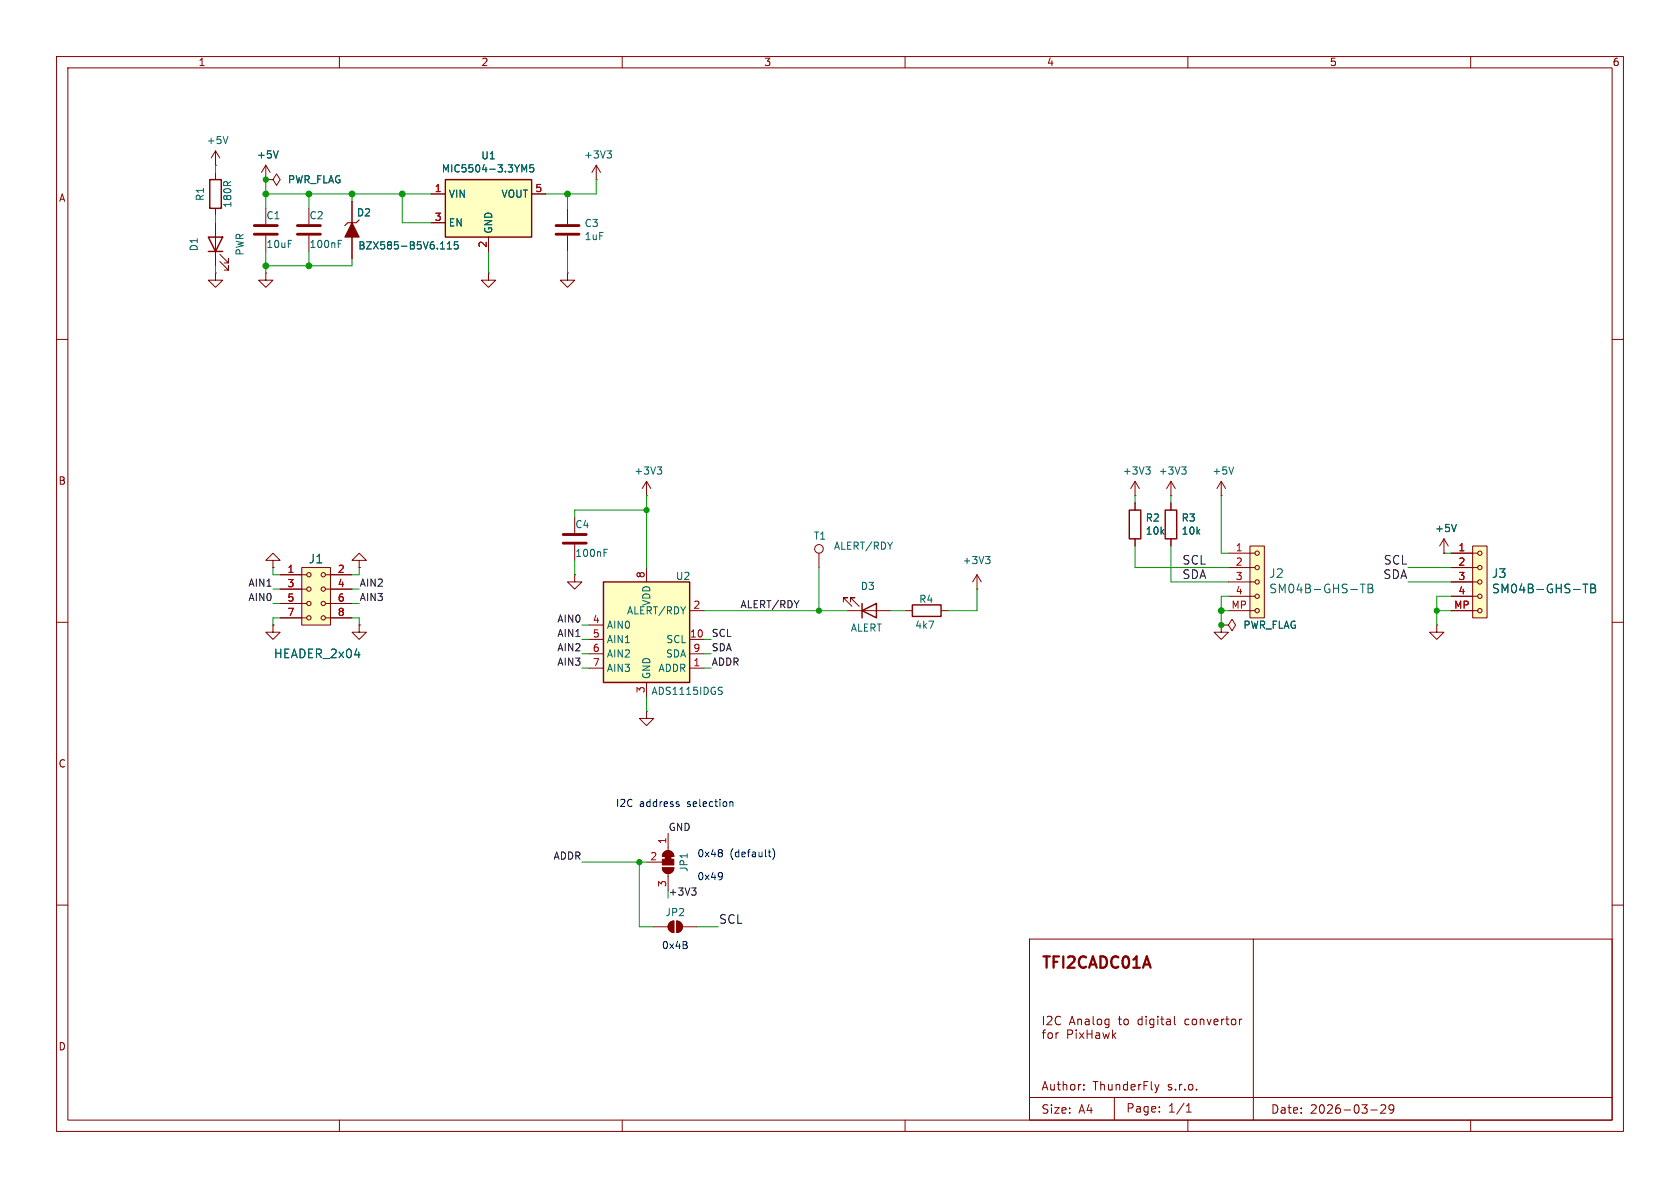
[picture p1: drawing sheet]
<svg xmlns="http://www.w3.org/2000/svg" width="297mm" height="210mm" viewBox="0 0 297 210" stroke-linecap="round" stroke-linejoin="round" font-family="sans-serif">
<g fill="none" stroke="#840000" stroke-width=".18">
<path d="M10 10h277v190h-277zM12 12h273v186h-273zM60 10v2M110 10v2M160 10v2M210 10v2M260 10v2M38.1 39.4v7.6M47 31.8h1.3l.6-1.1 .6 1.1-.6 1-.6-1M47 31.8h.1M47 36.8v2.8M54.6 36.8v2.8"/>
<path d="M105.4 31.8h.1M105.4 29.2l-.8 1.3M105.4 29.2l.8 1.3M105.4 29.2v2.6M38.1 48.3v1.2h1.3l-1.3 1.3-1.3-1.3h1.3M38.1 48.3h.1M38.9 46.2l1.5 1.6v-.8v.8h-.8M38.9 45l1.5 1.5v-.8v.8h-.8M47 48.3v1.2h1.3l-1.3 1.3-1.3-1.3h1.3M47 48.3h.1M47 41.7v2.8M54.6 41.7v2.8"/>
<path d="M86.4 48.3v1.2h1.2l-1.2 1.3-1.3-1.3h1.3M86.4 48.3h.1M100.3 48.3v1.2h1.3l-1.3 1.3-1.2-1.3h1.2M100.3 48.3h.1M10 60h2M285 60h2M48.3 99.1h1.2l-1.2-1.3-1.3 1.3h1.3v1.2M101.6 91.4v2.8M101.6 96.3v2.8M114.3 87.6h.1M114.3 85.1l-.8 1.3M114.3 85.1l.8 1.3"/>
<path d="M114.3 85.1v2.5M10 110h2M48.3 100.3h.1M285 110h2M10 160h2M182 166h103v32h-103zM184.5 179.7v1.5M185.1 179.8l.6-.1 .2 .1 .1 .3-1 1.1M187.5 179.8a.6 .6 0 0 0-.8 0 .6 .6 0 0 0-.2 .7M193.3 179.7v1.2M197.9 179.7v1.2M201.9 179.7v1.5"/>
<path d="M202.6 179.7v.1M204.7 179.7v.1M205.4 179.7v1.2M207.6 179.7v1.2l.2 .3M216.9 179.7v1.2l.4 .3M221.6 166v32M285 160h2M60 198v2M110 198v2M160 198v2M182 194h103M184.5 182.3v1.3"/>
<path d="M185.3 183.3l.2 .3 .4-.1 .1-.2M186.7 182.6v1M189 181.2l.5-1.5 .5 1.5M190.5 180.2v1M190.5 180.3l.3-.1h.3l.1 1M191.6 192.6v.1M191.6 191.8v.1M191.9 180.2h.6v1M194 180.4l.3-.2h.3l.2 .2M196 180.2h-.4l-.3 .2M196 180.2v1.2M196.1 182.6l-.3 1"/>
<path d="M196.7 182.1v1.5M196.8 183l.5 .6M197 194v4M197.3 182.6l-.6 .5M197.7 180.2h.6M198.7 180.9v-.5l.3-.2 .4 .1 .1 .6M201.9 180.2h-.4l-.3 .2M202.6 180.2v1M204 180.2h-.5l-.2 .2M204 180.2v1.2M204.2 191.7l.3 1M204.5 192.7l-.1 .4"/>
<path d="M204.7 180.2v1M204.9 191.7l-.4 1M205 196.5v.1M205 195.7v.1M205.2 180.2h.6M206.3 180.2h.5l.1 1M209.7 196.6h.9M209.7 195.5l.5-.4v1.5M210 198v2M210.2 180.2h-.4l-.3 .2v.5l.1 .2h.6M210.9 180.2h.4l.2 .2v.5l-.2 .3-.4-.1-.1-.2v-.5zM212.2 180.3l.2-.1h.4v1"/>
<path d="M212.2 180.2v1M213.4 180.2l.4 1 .3-1M214.6 180.7l.7-.2v-.3h-.5l-.2 .2 .1 .7h.6M216 180.2v1M216.4 180.2h-.3l-.1 .2M216.7 180.2h.6M217.8 180.2h.4l.3 .2v.5l-.3 .3-.4-.1-.1-.2v-.5zM219.1 180.2v1M219.5 180.2h-.2l-.2 .2M242.3 196.2h1.2M244.1 195.4l.6-.1 .2 .1 .1 .3-1 1.1h1M246.4 195.9l-.3 .3h-.3l-.3-.3 .2-.5 .4-.1 .2 .1a.99 .99 0 0 1-.3 1.4h-.3"/>
<path d="M260 198v2"/>
</g>
<path d="M45 39.9h4M52.6 39.9h4M45 41.4h4M52.6 41.4h4M99.6 94.5h4M99.6 96h4" fill="none" stroke="#840000" stroke-width=".51"/>
<path d="M107.3 26.7h.8l-.4 .4M107.8 27.1l.3 .3v.3l-.3 .2M59.8 43.1h.4M59.8 42.5h.6M106.8 97.7h.4M106.8 97.1h.6M116.2 82.5h.8l-.4 .5M116.7 83l.3 .3v.3l-.3 .2" fill="none" stroke="#006464" stroke-width=".18"/>
<path d="M36.8 41.9h2.6l-1.3 2.6zM36.8 44.5h2.6" fill="none" stroke="#840000" stroke-width=".25"/>
<path d="M78.7 31.8h15.3v10.1h-15.3z" fill="#ffffc2"/>
<path d="M37.1 31.8h2v5h-2zM78.7 31.8h15.3v10.1h-15.3z" fill="none" stroke="#840000" stroke-width=".25"/>
<g fill="none" stroke="#840000" stroke-width=".18">
<path d="M38.1 29.2h.1M38.1 26.7v2.5M38.1 30.5v1.3M38.1 36.8v1.3M38.1 26.7l-.8 1.2M38.1 26.7l.8 1.2M47 31.8h.1M47 29.2l-.8 1.3M47 29.2l.8 1.3M47 29.2v2.6M62.2 35.6v3.8M76.2 34.3h2.5"/>
<path d="M76.2 39.4h2.5M94 34.3h2.5M62.2 41.9v3.8M86.4 41.9v2.6M115.6 163.8h2.5M118.4 163.1l.7-.3v2a1.02 1.02 0 0 1-.9-.6 1.02 1.02 0 0 1 .2-1.1zM119.6 162.8a1.02 1.02 0 0 1 1 1 1.02 1.02 0 0 1-1 1zM120.6 163.8h2.6"/>
</g>
<path d="M40.3 24.1l-.4 1.3M49.2 26.7l-.4 1.2M92.3 29.1l.4 .9 .4-.9v1.3M94.3 29.1h-.6l-.1 .6 .2-.1 .5 .1 .1 .2-.1 .4-.2 .1-.5-.1M77.9 44h.7M79.1 44h.7M79.1 43.1l.3-.4v1.3M81 42.7h-.6l-.1 .6 .2-.1 .4 .1 .1 .2v.4l-.2 .1-.5-.1" fill="none" stroke="#006464" stroke-width=".18"/>
<path d="M63.5 38.9l-.5 .5h-1.5l-.5 .5" fill="none" stroke="#840000" stroke-width=".2"/>
<g fill="#840000" stroke="#840000" stroke-width=".18">
<path d="M62.2 39.4l1.3 2.5h-2.5z"/>
<path d="M118.4 163.1l.7-.3v2a1.02 1.02 0 0 1-.9-.6 1.02 1.02 0 0 1 .2-1.1z"/>
<path d="M119.6 162.8a1.02 1.02 0 0 1 1 1 1.02 1.02 0 0 1-1 1z"/>
</g>
<path d="M260.3 96.5h2.6v12.7h-2.6z" fill="#ffffc2"/>
<g fill="none" stroke="#840000" stroke-width=".18">
<path d="M256.5 97.8h4.7M260.3 96.5h2.6v12.7h-2.6zM215.9 110.5h1.3l.6-1 .6 1-.6 1-.6-1M215.9 110.5h.1M256.5 100.3h4.7M256.5 102.9h4.7M256.5 105.4h4.7M256.5 108h4.7"/>
<circle cx="261.6" cy="97.8" r=".38"/>
<circle cx="261.6" cy="102.9" r=".38"/>
<circle cx="261.6" cy="105.4" r=".38"/>
<circle cx="261.6" cy="108" r=".38"/>
<circle cx="261.6" cy="100.3" r=".38"/>
</g>
<path d="M279.8 103.3h.9M280.3 103.3v1.5M281.2 103.3h.5l.2 .1 .1 .3-.3 .3a.41 .41 0 0 1 .4 .4 .41 .41 0 0 1-.3 .4h-.6zM281.2 104h.5" fill="none" stroke="#006464" stroke-width=".18"/>
<path d="M221 96.5h2.5v12.7h-2.5z" fill="#ffffc2"/>
<g fill="none" stroke="#840000" stroke-width=".18">
<path d="M100.3 36.8v2.8M100.3 41.7v2.8M200.7 87.6h.1M200.7 85.1l-.8 1.3M200.7 85.1l.7 1.3M200.7 85.1v2.5M200.7 88.9v1.3M200.7 95.3v1.2M207 87.6h.1M207 85.1l-.8 1.3M207 85.1l.8 1.3M207 85.1v2.5"/>
<path d="M207 88.9v1.3M207 95.3v1.2M215.9 87.6h.1M215.9 85.1l-.8 1.3M215.9 85.1l.8 1.3M215.9 85.1v2.5M217.2 97.8h4.7M221 96.5h2.5v12.7h-2.5zM255.3 97.8h.1M255.3 95.3l-.8 1.2M255.3 95.3l.7 1.2M255.3 95.3v2.5"/>
<path d="M215.9 110.5v1.3h1.3l-1.3 1.2-1.3-1.2h1.3M215.9 110.5h.1M217.2 100.3h4.7M217.2 102.9h4.7M217.2 105.4h4.7M217.2 108h4.7M254 110.5v1.3h1.3l-1.3 1.2-1.3-1.2h1.3M254 110.5h.1"/>
<circle cx="222.3" cy="97.8" r=".38"/>
<circle cx="222.3" cy="100.3" r=".38"/>
<circle cx="222.3" cy="102.9" r=".38"/>
<circle cx="222.3" cy="105.4" r=".38"/>
<circle cx="222.3" cy="108" r=".38"/>
</g>
<path d="M202.6 82.5h.7l-.4 .5M203.1 83l.2 .3v.3l-.2 .2M208.9 82.5h.8l-.4 .5M209.4 83l.3 .3v.3l-.3 .2M218.1 82.5l-.4 1.3M257.5 92.7l-.5 1.3M240.5 103.3h.8M240.9 103.3v1.5M241.9 103.3h.5l.2 .1 .1 .3-.3 .3a.41 .41 0 0 1 .3 .4 .41 .41 0 0 1-.3 .4h-.5zM241.9 104h.5" fill="none" stroke="#006464" stroke-width=".18"/>
<path d="M199.6 90.2h2.1v5.1h-2.1zM206 90.2h2v5.1h-2z" fill="none" stroke="#840000" stroke-width=".25"/>
<path d="M98.3 39.9h4.1M98.3 41.4h4.1" fill="none" stroke="#840000" stroke-width=".51"/>
<path d="M53.3 100.3h5.1v10.2h-5.1z" fill="#ffffc2"/>
<g fill="none" stroke="#840000" stroke-width=".18">
<path d="M63.5 99.1h1.3l-1.3-1.3-1.3 1.3h1.3v1.2M144.8 97.8v2.5M48.3 110.5v1.3h1.2l-1.2 1.2-1.3-1.2h1.3M48.3 110.5h.1M49.5 101.6h4.7M49.5 104.1h4.7M49.5 106.7h4.7M49.5 109.2h4.7M53.3 100.3h5.1v10.2h-5.1zM57.5 101.6h4.7M57.5 104.1h4.7M57.5 106.7h4.7"/>
<path d="M57.5 109.2h4.7M63.5 100.3h.1M63.5 110.5v1.3h1.3l-1.3 1.2-1.3-1.2h1.3M63.5 110.5h.1M101.6 101.6v1.3h1.3l-1.3 1.2-1.3-1.2h1.3M101.6 101.6h.1M149.1 106.4v-.7h.8h-.8l1.5 1.5M149.9 108h7.6M150.4 106.4v-.7h.7h-.7l1.5 1.5M160 108h1.3M166.4 108h1.2M172.7 104.1h.1"/>
<path d="M172.7 101.6l-.7 1.3M172.7 101.6l.8 1.3M172.7 101.6v2.5M114.3 125.7v1.3h1.3l-1.3 1.3-1.3-1.3h1.3M114.3 125.7h.1M114.3 152.4h2.8M117.1 153.4h2a1.02 1.02 0 0 1-1 1 1.02 1.02 0 0 1-1-1zM117.4 150.7a1.02 1.02 0 0 1 1.1-.3 1.02 1.02 0 0 1 .6 1h-2zM118.1 147.3v3.1M118.1 154.4v3.1"/>
<circle cx="144.8" cy="97" r=".76"/>
<circle cx="54.6" cy="101.6" r=".38"/>
<circle cx="54.6" cy="104.1" r=".38"/>
<circle cx="54.6" cy="109.2" r=".38"/>
<circle cx="54.6" cy="106.7" r=".38"/>
<circle cx="57.2" cy="101.6" r=".38"/>
<circle cx="57.2" cy="104.1" r=".38"/>
<circle cx="57.2" cy="109.2" r=".38"/>
<circle cx="57.2" cy="106.7" r=".38"/>
</g>
<path d="M174.2 98.4h.8l-.4 .5M174.8 98.9l.2 .2v.3l-.2 .2M62.7 115.8h.9" fill="none" stroke="#006464" stroke-width=".18"/>
<path d="M152.4 108l2.5-1.3v2.5zM152.4 106.7v2.5M161.3 106.9h5.1v2.1h-5.1z" fill="none" stroke="#840000" stroke-width=".25"/>
<g fill="#840000" stroke="#840000" stroke-width=".18">
<path d="M117.6 151.4h1v.5h-1z"/>
<path d="M117.4 150.7a1.02 1.02 0 0 1 1.1-.3 1.02 1.02 0 0 1 .6 1h-2z"/>
<path d="M117.1 151.9h2v1h-2z"/>
<path d="M117.1 153.4h2a1.02 1.02 0 0 1-1 1 1.02 1.02 0 0 1-1-1z"/>
</g>
<path d="M106.7 102.9h15.2v17.8h-15.2z" fill="#ffffc2"/>
<path d="M106.7 102.9h15.2v17.8h-15.2z" fill="none" stroke="#840000" stroke-width=".25"/>
<g fill="none" stroke="#840000" stroke-width=".18">
<path d="M47 31.8h.1M62.2 35.6v3.8M76.2 34.3h2.5M76.2 39.4h2.5M94 34.3h2.5M62.2 41.9v3.8M86.4 41.9v2.6M200.7 88.9v1.3M200.7 95.3v1.2M207 88.9v1.3M207 95.3v1.2M255.3 97.8h.1"/>
<path d="M256.5 97.8h3.8M48.3 100.3h.1M48.3 110.5h.1M49.5 101.6h3.8M49.5 104.1h3.8M49.5 106.7h3.8M49.5 109.2h3.8M58.4 101.6h3.8M58.4 104.1h3.8M58.4 106.7h3.8M58.4 109.2h3.8M63.5 110.5h.1"/>
<path d="M63.5 100.3h.1M104.1 110.5h2.6M104.1 113h2.6M104.1 115.6h2.6M104.1 118.1h2.6M114.3 100.3v2.6M121.9 113h2.6M121.9 115.6h2.6M121.9 118.1h2.6M121.9 108h2.6M215.9 110.5h.1M256.5 108h3.8"/>
<path d="M256.5 100.3h3.8M256.5 102.9h3.8M256.5 105.4h3.8M114.3 120.7v2.5"/>
</g>
<g fill="none" stroke="#006464" stroke-width=".18">
<path d="M49.2 26.7l-.4 1.2M92.3 29.1l.4 .9 .4-.9v1.3M94.3 29.1h-.6l-.1 .6 .2-.1 .5 .1 .1 .2-.1 .4-.2 .1-.5-.1M77.9 44h.7M79.1 44h.7M79.1 43.1l.3-.4v1.3M81 42.7h-.6l-.1 .6 .2-.1 .4 .1 .1 .2v.4l-.2 .1-.5-.1M257.5 92.7l-.5 1.3M62.7 115.8h.9M279.8 103.3h.9M280.3 103.3v1.5M281.2 103.3h.5l.2 .1 .1 .3-.3 .3a.41 .41 0 0 1 .4 .4 .41 .41 0 0 1-.3 .4h-.6z"/>
<path d="M281.2 104h.5M127.2 121.5h.5M127.4 122.1l.3 .3-.3 .4"/>
</g>
<path d="M122.3 157h.7l-.4 .5M122.8 157.5l.2 .2v.3l-.2 .2" fill="none" stroke="#0f0f0f" stroke-width=".18"/>
<g fill="none" stroke="#009600" stroke-width=".18">
<path d="M38.1 29.2v1.3M38.1 38.1v1.3M47 31.8v5M47 34.3h29.2M54.6 34.3v2.5M62.2 34.3v1.3M71.1 34.3v5.1h5.1M100.3 34.3v2.5M105.4 31.8v2.5h-8.9M38.1 47v1.3M47 44.5v3.8M54.6 44.5v2.5"/>
<path d="M62.2 45.7v1.3h-15.2M86.4 44.5v3.8M100.3 44.5v3.8M101.6 99.1v2.5M114.3 90.2h-12.7v1.2M114.3 87.6v12.7M200.7 96.5v3.8h16.5M200.7 87.6v1.3M207 96.5v6.4h10.2M207 87.6v1.3M215.9 87.6v10.2h1.3M255.3 97.8h1.2"/>
<path d="M48.3 104.1h1.2M48.3 100.3v1.3h1.2M48.3 106.7h1.2M49.5 109.2h-1.2v1.3M62.2 104.1h1.3M62.2 109.2h1.3v1.3M62.2 106.7h1.3M63.5 100.3v1.3h-1.3M102.9 110.5h1.2M102.9 113h1.2M102.9 115.6h1.2M102.9 118.1h1.2"/>
<path d="M124.5 108h25.4M124.5 113h1.2M124.5 115.6h1.2M124.5 118.1h1.2M144.8 100.3v7.7M157.5 108h2.5M172.7 104.1v3.9h-5.1M215.9 108h1.3M217.2 105.4h-1.3v5.1M248.9 100.3h7.6M248.9 102.9h7.6M254 108h2.5"/>
<path d="M256.5 105.4h-2.5v5.1M114.3 123.2v2.5M102.9 152.4h11.4M113 152.4v11.4h2.6M123.2 163.8h3.8"/>
</g>
<path d="M119.7 142.1l.3 .1 .1 .2-.2 .2h-.2M119.7 141.7l.3 .1M127.5 154.2l.1 .2a1.07 1.07 0 0 1-.1 1M127.5 150.2l.2 .2-.2 .3 .2 .3v.2l-.2 .3M127.7 154.8l-.2 .2M129 141.8l.2-.1 .3 .1 .1 .8M135.8 150.6h.5M136 151.3l.3 .2M136.6 150a1.46 1.46 0 0 1 0 1.9" fill="none" stroke="#0000c2" stroke-width=".18"/>
<g fill="#009600" stroke="#009600" stroke-width=".18">
<circle cx="113" cy="152.4" r=".46"/>
<circle cx="144.8" cy="108" r=".46"/>
<circle cx="71.1" cy="34.3" r=".51"/>
<circle cx="62.2" cy="34.3" r=".51"/>
<circle cx="47" cy="31.8" r=".46"/>
<circle cx="47" cy="34.3" r=".51"/>
<circle cx="47" cy="47" r=".51"/>
<circle cx="54.6" cy="34.3" r=".51"/>
<circle cx="100.3" cy="34.3" r=".51"/>
<circle cx="54.6" cy="47" r=".51"/>
<circle cx="114.3" cy="90.2" r=".46"/>
<circle cx="215.9" cy="108" r=".51"/>
<circle cx="254" cy="108" r=".46"/>
<circle cx="215.9" cy="110.5" r=".46"/>
</g>
<text font-size="2.8" fill="#840000" x="184" y="171.8">TFI2CADC01A</text>
<g font-size="2.1" fill="#006464">
<text x="54.5" y="99.8">J1</text>
<text x="224.3" y="102.4">J2</text>
<text x="224.3" y="105.1">SM04B-GHS-TB</text>
<text x="263.7" y="102.4">J3</text>
<text x="263.7" y="105.1">SM04B-GHS-TB</text>
<text x="48.3" y="116.6">HEADER_2x04</text>
</g>
<g font-size="2.1" fill="#0f0f0f">
<text x="208.9" y="99.9">SCL</text>
<text x="244.6" y="99.9">SCL</text>
<text x="208.9" y="102.5">SDA</text>
<text x="244.5" y="102.5">SDA</text>
<text x="127" y="163.4">SCL</text>
</g>
<g font-size="2.1" fill="#840000">
<text x="184" y="182.7">I2C</text>
<text x="189" y="182.7">Analog</text>
<text x="197.8" y="182.7">to</text>
<text x="201.3" y="182.7">digital</text>
<text x="184" y="193">Author:</text>
<text x="184" y="197.1">Size:</text>
<text x="190.7" y="197.1">A4</text>
<text x="193.2" y="193">ThunderFly</text>
<text x="199" y="196.9">Page:</text>
<text x="206.5" y="193">s.r.o.</text>
<text x="206.5" y="196.9">1/1</text>
<text x="224.6" y="197.1">Date:</text>
<text x="231.6" y="197.1">2026-03-29</text>
</g>
<g font-size="1.8" fill="#840000">
<text x="35" y="11.9">1</text>
<text x="85" y="11.9">2</text>
<text x="135" y="11.9">3</text>
<text x="185" y="11.9">4</text>
<text x="235" y="11.9">5</text>
<text x="285" y="11.9">6</text>
<text x="10.3" y="35.9">A</text>
<text x="10.3" y="85.9">B</text>
<text x="10.3" y="135.9">C</text>
<text x="10.3" y="185.9">D</text>
</g>
<g font-size="1.8" fill="#006464">
<text x="36.4" y="25.7">+5V</text>
<text x="45.3" y="28.2">+5V</text>
<text x="85" y="28.4">U1</text>
<text x="103.1" y="28.2">+3V3</text>
<text x="36.2" y="35.6" transform="rotate(-90 36.2 35.6)">R1</text>
<text x="50.8" y="32.6">PWR_FLAG</text>
<text x="78" y="30.7">MIC5504-3.3YM5</text>
<text x="79.2" y="35.2">VIN</text>
<text x="88.6" y="35.2">VOUT</text>
<text x="41.1" y="36.8" transform="rotate(-90 41.1 36.8)">180R</text>
<text x="47" y="39">C1</text>
<text x="54.6" y="39">C2</text>
<text x="63" y="38.5">D2</text>
<text x="79.2" y="40.2">EN</text>
<text x="87.2" y="41.4" transform="rotate(-90 87.2 41.4)">GND</text>
<text x="103.3" y="40.3">C3</text>
<text x="35.2" y="44.5" transform="rotate(-90 35.2 44.5)">D1</text>
<text x="43.3" y="45.3" transform="rotate(-90 43.3 45.3)">PWR</text>
<text x="47" y="44">10uF</text>
<text x="54.6" y="44">100nF</text>
<text x="63.3" y="44.3">BZX585-B5V6.115</text>
<text x="103.3" y="42.6">1uF</text>
<text x="112" y="84.1">+3V3</text>
<text x="198.4" y="84.1">+3V3</text>
<text x="204.7" y="84.1">+3V3</text>
<text x="214.2" y="84.1">+5V</text>
<text x="101.6" y="93.6">C4</text>
<text x="143.8" y="95.6">T1</text>
<text x="202.4" y="92.4">R2</text>
<text x="202.4" y="94.7">10k</text>
<text x="208.8" y="92.4">R3</text>
<text x="208.8" y="94.7">10k</text>
<text x="253.6" y="94.3">+5V</text>
<text x="101.6" y="98.7">100nF</text>
<text x="147.3" y="97.4">ALERT/RDY</text>
<text x="170.1" y="99.9">+3V3</text>
<text x="115.2" y="107.2" transform="rotate(-90 115.2 107.2)">VDD</text>
<text x="119.4" y="102.7">U2</text>
<text x="152.1" y="104.5">D3</text>
<text x="162.4" y="106.8">R4</text>
<text x="107.2" y="111.4">AIN0</text>
<text x="107.2" y="113.9">AIN1</text>
<text x="110.7" y="108.8">ALERT/RDY</text>
<text x="117.7" y="113.9">SCL</text>
<text x="150.3" y="111.9">ALERT</text>
<text x="161.7" y="111.4">4k7</text>
<text x="219.7" y="111.4">PWR_FLAG</text>
<text x="107.2" y="116.4">AIN2</text>
<text x="107.2" y="119">AIN3</text>
<text x="116.3" y="119">ADDR</text>
<text x="117.6" y="116.4">SDA</text>
<text x="115.1" y="123">ADS1115IDGS</text>
<text x="115.2" y="120.1" transform="rotate(-90 115.2 120.1)">GND</text>
<text x="121.8" y="154.2" transform="rotate(-90 121.8 154.2)">JP1</text>
<text x="117.6" y="162.2">JP2</text>
</g>
<g font-size="1.8" fill="#a90000">
<text x="76.8" y="34">1</text>
<text x="94.5" y="34">5</text>
<text x="76.8" y="39.1">3</text>
<text x="86.1" y="43.9" transform="rotate(-90 86.1 43.9)">2</text>
<text x="50.7" y="101.3">1</text>
<text x="59.6" y="101.3">2</text>
<text x="218.4" y="97.5">1</text>
<text x="218.4" y="100.1">2</text>
<text x="257.7" y="97.5">1</text>
<text x="257.7" y="100.1">2</text>
<text x="50.7" y="103.9">3</text>
<text x="50.7" y="106.4">5</text>
<text x="59.6" y="103.9">4</text>
<text x="59.6" y="106.4">6</text>
<text x="114" y="102.3" transform="rotate(-90 114 102.3)">8</text>
<text x="122.5" y="107.7">2</text>
<text x="217.6" y="107.7">MP</text>
<text x="218.4" y="102.6">3</text>
<text x="218.4" y="105.2">4</text>
<text x="257" y="107.7">MP</text>
<text x="257.7" y="102.6">3</text>
<text x="257.7" y="105.2">4</text>
<text x="50.7" y="109">7</text>
<text x="59.6" y="109">8</text>
<text x="104.7" y="110.2">4</text>
<text x="104.7" y="112.8">5</text>
<text x="121.9" y="112.8">10</text>
<text x="104.7" y="115.3">6</text>
<text x="104.7" y="117.9">7</text>
<text x="122.5" y="115.3">9</text>
<text x="122.5" y="117.9">1</text>
<text x="114" y="122.6" transform="rotate(-90 114 122.6)">3</text>
<text x="117.9" y="149.3" transform="rotate(-90 117.9 149.3)">1</text>
<text x="114.9" y="152.1">2</text>
<text x="117.9" y="156.9" transform="rotate(-90 117.9 156.9)">3</text>
</g>
<g font-size="1.8" fill="#0f0f0f">
<text x="43.8" y="103.8">AIN1</text>
<text x="43.8" y="106.3">AIN0</text>
<text x="63.5" y="103.8">AIN2</text>
<text x="63.5" y="106.3">AIN3</text>
<text x="130.8" y="107.6">ALERT/RDY</text>
<text x="98.4" y="112.7">AIN1</text>
<text x="98.4" y="110.1">AIN0</text>
<text x="125.7" y="112.7">SCL</text>
<text x="98.4" y="117.8">AIN3</text>
<text x="98.4" y="115.2">AIN2</text>
<text x="125.7" y="117.8">ADDR</text>
<text x="125.7" y="115.2">SDA</text>
<text x="118.1" y="147">GND</text>
<text x="97.8" y="152.1">ADDR</text>
</g>
<g font-size="1.8" fill="#0000c2">
<text x="108.8" y="142.9">I2C</text>
<text x="113" y="142.9">address</text>
<text x="121.6" y="142.9">selection</text>
<text x="123.2" y="155.8">0x49</text>
<text x="123.2" y="151.7">0x48</text>
<text x="129" y="151.7">(default)</text>
<text x="116.9" y="168">0x4B</text>
</g>
<text font-size="1.8" fill="#009600" x="118.1" y="158.4">+3V3</text>
</svg>
